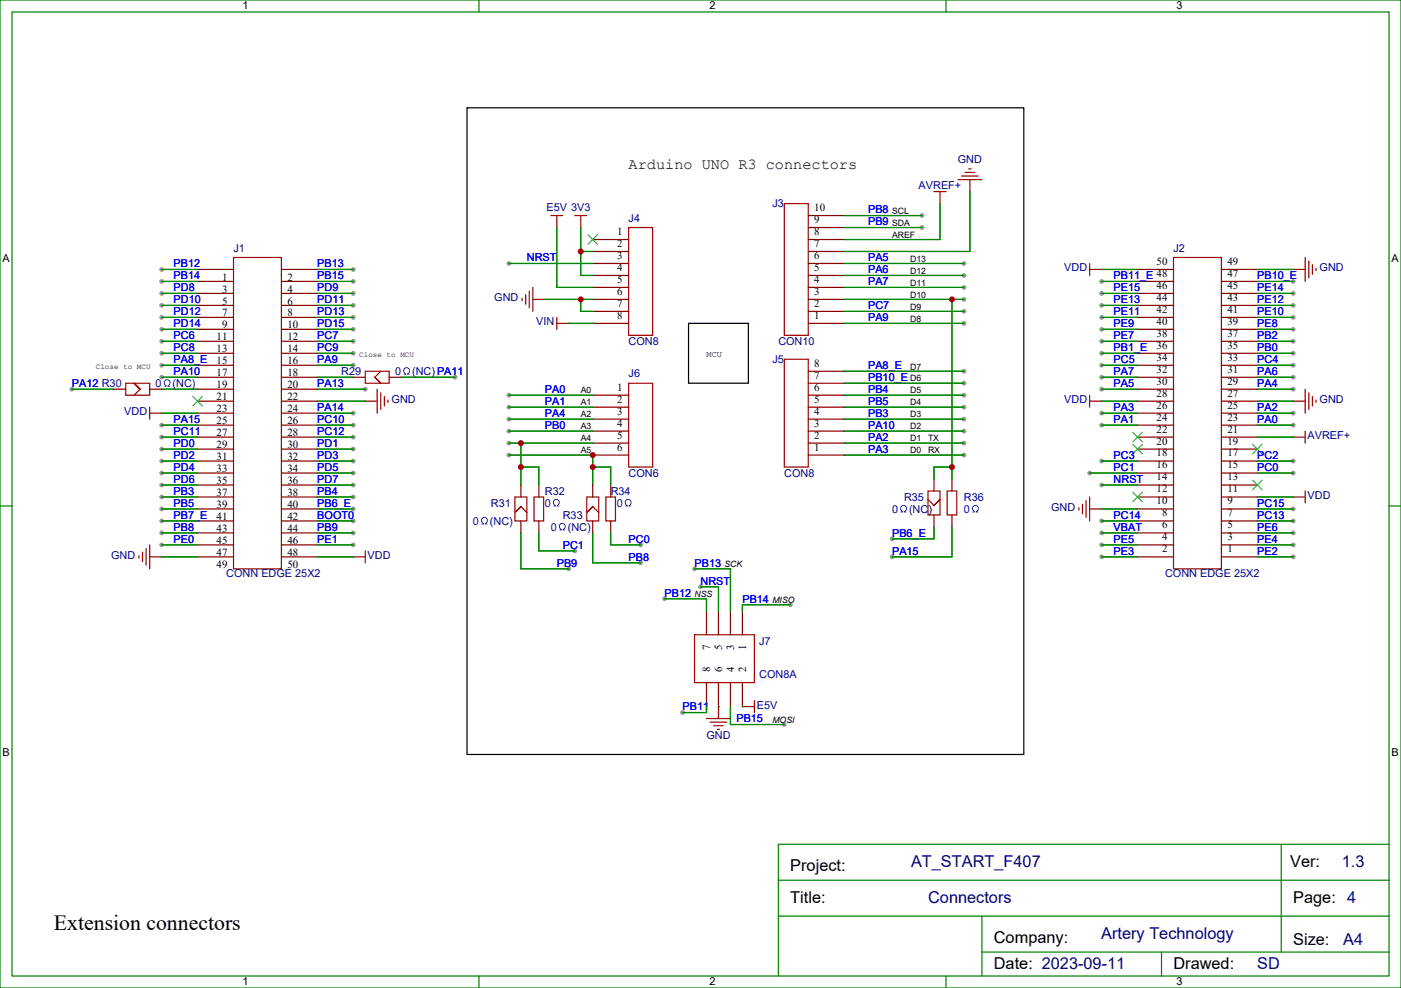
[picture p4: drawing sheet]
<svg xmlns="http://www.w3.org/2000/svg" width="413mm" height="291mm" viewBox="0 0 413 291" stroke-linecap="round" stroke-linejoin="round" font-family="sans-serif">
<g fill="#999">
<circle cx="104.1" cy="157" r=".71"/>
<circle cx="104.1" cy="153.5" r=".71"/>
<circle cx="104.1" cy="149.9" r=".71"/>
<circle cx="104.1" cy="146.4" r=".71"/>
<circle cx="104.1" cy="142.9" r=".71"/>
<circle cx="104.1" cy="86.4" r=".71"/>
<circle cx="104.1" cy="82.9" r=".71"/>
<circle cx="104.1" cy="79.4" r=".71"/>
<circle cx="104.1" cy="93.5" r=".71"/>
<circle cx="104.1" cy="90" r=".71"/>
<circle cx="104.1" cy="107.6" r=".71"/>
<circle cx="104.1" cy="104.1" r=".71"/>
<circle cx="104.1" cy="97" r=".71"/>
<circle cx="107.6" cy="114.7" r=".71"/>
<circle cx="104.1" cy="128.8" r=".71"/>
<circle cx="104.1" cy="125.2" r=".71"/>
<circle cx="104.1" cy="121.7" r=".71"/>
<circle cx="104.1" cy="139.3" r=".71"/>
<circle cx="104.1" cy="132.3" r=".71"/>
<circle cx="381" cy="164" r=".71"/>
<circle cx="381" cy="157" r=".71"/>
<circle cx="381" cy="93.5" r=".71"/>
<circle cx="381" cy="121.7" r=".71"/>
<circle cx="381" cy="153.5" r=".71"/>
<circle cx="381" cy="104.1" r=".71"/>
<circle cx="381" cy="149.9" r=".71"/>
<circle cx="381" cy="100.5" r=".71"/>
<circle cx="381" cy="114.7" r=".71"/>
<circle cx="381" cy="82.9" r=".71"/>
<circle cx="381" cy="160.5" r=".71"/>
<circle cx="381" cy="97" r=".71"/>
<circle cx="381" cy="139.3" r=".71"/>
<circle cx="381" cy="86.4" r=".71"/>
<circle cx="381" cy="135.8" r=".71"/>
<circle cx="381" cy="90" r=".71"/>
<circle cx="206.4" cy="172.9" r=".71"/>
<circle cx="195.8" cy="176.4" r=".71"/>
<circle cx="201.1" cy="209.9" r=".71"/>
<circle cx="381" cy="125.2" r=".71"/>
<circle cx="381" cy="111.1" r=".71"/>
<circle cx="381" cy="107.6" r=".71"/>
<circle cx="104.1" cy="100.5" r=".71"/>
<circle cx="104.1" cy="135.8" r=".71"/>
<circle cx="104.1" cy="160.5" r=".71"/>
<circle cx="149.9" cy="116.4" r=".71"/>
<circle cx="149.9" cy="119.9" r=".71"/>
<circle cx="149.9" cy="123.5" r=".71"/>
<circle cx="149.9" cy="127" r=".71"/>
<circle cx="47.6" cy="100.5" r=".71"/>
<circle cx="324.6" cy="111.1" r=".71"/>
<circle cx="324.6" cy="114.7" r=".71"/>
<circle cx="324.6" cy="125.2" r=".71"/>
<circle cx="232.8" cy="178.2" r=".71"/>
<circle cx="231.1" cy="213.4" r=".71"/>
<circle cx="149.9" cy="130.5" r=".71"/>
<circle cx="188.7" cy="160.5" r=".71"/>
<circle cx="149.9" cy="77.6" r=".71"/>
<circle cx="324.6" cy="82.9" r=".71"/>
<circle cx="324.6" cy="93.5" r=".71"/>
<circle cx="324.6" cy="157" r=".71"/>
<circle cx="324.6" cy="121.7" r=".71"/>
<circle cx="324.6" cy="160.5" r=".71"/>
<circle cx="324.6" cy="153.5" r=".71"/>
<circle cx="321" cy="139.3" r=".71"/>
<circle cx="324.6" cy="142.9" r=".71"/>
<circle cx="324.6" cy="97" r=".71"/>
<circle cx="324.6" cy="104.1" r=".71"/>
<circle cx="324.6" cy="164" r=".71"/>
<circle cx="324.6" cy="107.6" r=".71"/>
<circle cx="324.6" cy="135.8" r=".71"/>
<circle cx="324.6" cy="100.5" r=".71"/>
<circle cx="324.6" cy="90" r=".71"/>
<circle cx="324.6" cy="86.4" r=".71"/>
<circle cx="47.6" cy="139.3" r=".71"/>
<circle cx="47.6" cy="135.8" r=".71"/>
<circle cx="47.6" cy="97" r=".71"/>
<circle cx="47.6" cy="125.2" r=".71"/>
<circle cx="47.6" cy="128.8" r=".71"/>
<circle cx="47.6" cy="132.3" r=".71"/>
<circle cx="47.6" cy="104.1" r=".71"/>
<circle cx="47.6" cy="107.6" r=".71"/>
<circle cx="47.6" cy="111.1" r=".71"/>
<circle cx="47.6" cy="90" r=".71"/>
<circle cx="47.6" cy="93.5" r=".71"/>
<circle cx="47.6" cy="86.4" r=".71"/>
<circle cx="47.6" cy="82.9" r=".71"/>
<circle cx="47.6" cy="79.4" r=".71"/>
<circle cx="47.6" cy="146.4" r=".71"/>
<circle cx="47.6" cy="157" r=".71"/>
<circle cx="47.6" cy="160.5" r=".71"/>
<circle cx="47.6" cy="142.9" r=".71"/>
<circle cx="47.6" cy="153.5" r=".71"/>
<circle cx="47.6" cy="149.9" r=".71"/>
<circle cx="271.6" cy="67" r=".71"/>
<circle cx="271.6" cy="63.5" r=".71"/>
<circle cx="284" cy="77.6" r=".71"/>
<circle cx="284" cy="81.1" r=".71"/>
<circle cx="284" cy="84.7" r=".71"/>
<circle cx="284" cy="91.7" r=".71"/>
<circle cx="284" cy="95.2" r=".71"/>
<circle cx="204.6" cy="167.6" r=".71"/>
<circle cx="284" cy="134.1" r=".71"/>
<circle cx="284" cy="130.5" r=".71"/>
<circle cx="284" cy="127" r=".71"/>
<circle cx="284" cy="123.5" r=".71"/>
<circle cx="284" cy="119.9" r=".71"/>
<circle cx="284" cy="116.4" r=".71"/>
<circle cx="284" cy="112.9" r=".71"/>
<circle cx="284" cy="109.4" r=".71"/>
<circle cx="188.7" cy="165.8" r=".71"/>
<circle cx="149.9" cy="134.1" r=".71"/>
<circle cx="167.6" cy="167.6" r=".71"/>
<circle cx="169.3" cy="162.3" r=".71"/>
<circle cx="21.2" cy="114.7" r=".71"/>
<circle cx="134.1" cy="111.1" r=".71"/>
<circle cx="284" cy="88.2" r=".71"/>
<circle cx="262.8" cy="158.7" r=".71"/>
<circle cx="262.8" cy="164" r=".71"/>
</g>
<path d="M178.5 146.4h2.8v7.1h-2.8z" fill="none" stroke="#a10000" stroke-width=".35"/>
<path d="M179.9 142.9v3.5M179.9 153.5v3.5" fill="none" stroke="#870000" stroke-width=".35"/>
<path d="M184.4 147.3a1.04 1.04 0 0 1 1.5 .2 1.04 1.04 0 0 1-.4 1.5h.4v.2h-.7v-.3a.81 .81 0 0 0 .5-1.3 .81 .81 0 0 0-1.3 0 .81 .81 0 0 0 .5 1.3v.3h-.7v-.2h.5a1.1 1.1 0 0 1-.3-1.7z" fill="#000080"/>
<path d="M231.1 60h7v38.8h-7zM185.2 67h7.1v31.8h-7.1zM185.2 112.9h7.1v24.7h-7.1zM157.3 146.4h2.9v7.1h-2.9z" fill="none" stroke="#a10000" stroke-width=".35"/>
<g fill="none" stroke="#870000" stroke-width=".35">
<path d="M174.6 77.6h10.6M174.6 74.1h10.6M174.6 70.6h10.6M238.1 77.6h10.6M238.1 74.1h10.6M238.1 70.6h10.6M238.1 67h10.6M238.1 63.5h10.6M174.6 95.2h10.6M174.6 91.7h10.6M174.6 88.2h10.6M174.6 84.7h10.6"/>
<path d="M174.6 81.1h10.6M238.1 95.2h10.6M238.1 91.7h10.6M238.1 88.2h10.6M238.1 84.7h10.6M238.1 81.1h10.6M174.6 116.4h10.6M174.6 119.9h10.6M174.6 123.5h10.6M174.6 127h10.6M174.6 130.5h10.6M174.6 134.1h10.6"/>
<path d="M158.7 142.9v3.5M158.7 153.5v3.5"/>
</g>
<path d="M173.2 69.1l2.8 2.9M176 69.1l-2.8 2.9" fill="none" stroke="#3c3" stroke-width=".35"/>
<path d="M163.2 147.3a1.04 1.04 0 0 1 1.6 .2 1.04 1.04 0 0 1-.5 1.5h.5v.2h-.8v-.3a.81 .81 0 0 0 .6-1.3 .81 .81 0 0 0-1.4 0 .81 .81 0 0 0 .6 1.3v.3h-.8v-.2h.5a1.1 1.1 0 0 1-.3-1.7z" fill="#000080"/>
<path d="M137.6 31.8h164v190.4h-164zM202.8 95.2h17.7v17.7h-17.7z" fill="none" stroke="#000" stroke-width=".35"/>
<g fill="none" stroke="#a10000" stroke-width=".35">
<path d="M275.2 56.4h3.5M276.9 56.4v3.6M282.2 52.9h7.1M283.3 51.9h4.9M284.3 50.8h2.9M285.4 49.7h.7M285.8 52.9v3.5M162.3 63.5h3.5M164 63.5v3.5M169.3 63.5h3.6M171.1 63.5v3.5M321 79.4h3.6"/>
<path d="M321 77.6v3.5M381 79.4h3.5M384.5 75.8v7.1M385.6 76.9v4.9M386.6 78v2.8M387.7 79v.7M153.8 87.8v.7M154.9 86.8v2.8M155.9 85.7v5M157 84.7v7M157 88.2h3.5M164 93.5v3.5"/>
<path d="M164 95.2h3.6M44.1 119.9v3.6M107.6 118.2h3.5M111.1 114.7v7M112.2 115.7v4.9M113.2 116.8v2.8M114.3 117.8v.7M381 118.2h3.5M384.5 114.7v7M385.6 115.7v4.9M386.6 116.8v2.8M387.7 117.8v.7"/>
<path d="M44.1 121.7h3.5M381 128.8h3.5M384.5 127v3.5M279 144.6h2.9v7.1h-2.9zM317.9 149.6v.7M318.9 148.5v2.8M320 147.5v4.9M321 149.9h3.6M321 146.4v7.1M381 146.4h3.5M384.5 144.6v3.6M40.9 163.7v.7"/>
<path d="M42 162.6v2.9M43 161.6v4.9M44.1 164h3.5M44.1 160.5v7.1M104.1 164h3.5M107.6 162.3v3.5M208.1 211.7h7.1M209.2 212.7h4.9M210.3 213.8h2.8M211.3 214.8h.7M211.7 208.1v3.6M218.7 208.1h3.5"/>
<path d="M222.2 206.4v3.5"/>
</g>
<g fill="none" stroke="#870000" stroke-width=".35">
<path d="M276.9 60h.1M285.8 56.4h.1M164 67h.1M171.1 67h.1M324.6 79.4h.1M381 79.4h.1M160.5 88.2h.1M167.6 95.2h.1M107.6 118.2h.1M381 118.2h.1M47.6 121.7h.1M381 128.8h.1"/>
<path d="M280.5 141.1v3.5M280.5 151.7v3.5M324.6 149.9h.1M381 146.4h.1M47.6 164h.1M104.1 164h.1M211.7 208.1h.1M218.7 208.1h.1"/>
</g>
<path d="M286.7 149a1.04 1.04 0 0 1 1.5 .2 1.04 1.04 0 0 1-.4 1.6h.4v.1h-.7v-.3a.81 .81 0 0 0 .5-1.2 .81 .81 0 0 0-1.3 0 .81 .81 0 0 0 .5 1.2v.3h-.7v-.1h.5a1.1 1.1 0 0 1-.3-1.8z" fill="#000080"/>
<path d="M68.8 75.8h14.1v91.8h-14.1zM345.7 75.8h14.1v91.8h-14.1zM321 118.2h3.6M321 116.4v3.5M204.6 187h17.6v14.1h-17.6z" fill="none" stroke="#a10000" stroke-width=".35"/>
<g fill="none" stroke="#870000" stroke-width=".35">
<path d="M58.2 79.4h10.6M82.9 79.4h10.6M335.1 79.4h10.6M359.8 79.4h10.6M58.2 97h10.6M58.2 93.5h10.6M58.2 90h10.6M58.2 86.4h10.6M58.2 82.9h10.6M82.9 97h10.6M82.9 93.5h10.6M82.9 90h10.6"/>
<path d="M82.9 86.4h10.6M82.9 82.9h10.6M335.1 97h10.6M335.1 93.5h10.6M335.1 90h10.6M335.1 86.4h10.6M335.1 82.9h10.6M359.8 97h10.6M359.8 93.5h10.6M359.8 90h10.6M359.8 86.4h10.6M359.8 82.9h10.6"/>
<path d="M58.2 118.2h10.6M58.2 114.7h10.6M58.2 111.1h10.6M58.2 107.6h10.6M58.2 104.1h10.6M58.2 100.5h10.6M82.9 118.2h10.6M82.9 114.7h10.6M82.9 111.1h10.6M82.9 107.6h10.6M82.9 104.1h10.6M82.9 100.5h10.6"/>
<path d="M324.6 118.2h.1M335.1 118.2h10.6M335.1 114.7h10.6M335.1 111.1h10.6M335.1 107.6h10.6M335.1 104.1h10.6M335.1 100.5h10.6M359.8 118.2h10.6M359.8 114.7h10.6M359.8 111.1h10.6M359.8 107.6h10.6M359.8 104.1h10.6"/>
<path d="M359.8 100.5h10.6M58.2 139.3h10.6M58.2 135.8h10.6M58.2 132.3h10.6M58.2 128.8h10.6M58.2 125.2h10.6M58.2 121.7h10.6M82.9 139.3h10.6M82.9 135.8h10.6M82.9 132.3h10.6M82.9 128.8h10.6M82.9 125.2h10.6"/>
<path d="M82.9 121.7h10.6M335.1 139.3h10.6M335.1 135.8h10.6M335.1 132.3h10.6M335.1 128.8h10.6M335.1 125.2h10.6M335.1 121.7h10.6M359.8 139.3h10.6M359.8 135.8h10.6M359.8 132.3h10.6M359.8 128.8h10.6M359.8 125.2h10.6"/>
<path d="M359.8 121.7h10.6M58.2 157h10.6M58.2 153.5h10.6M58.2 149.9h10.6M58.2 146.4h10.6M58.2 142.9h10.6M82.9 157h10.6M82.9 153.5h10.6M82.9 149.9h10.6M82.9 146.4h10.6M82.9 142.9h10.6M335.1 157h10.6"/>
<path d="M335.1 153.5h10.6M335.1 149.9h10.6M335.1 146.4h10.6M335.1 142.9h10.6M359.8 157h10.6M359.8 153.5h10.6M359.8 149.9h10.6M359.8 146.4h10.6M359.8 142.9h10.6M58.2 164h10.6M58.2 160.5h10.6M82.9 164h10.6"/>
<path d="M82.9 160.5h10.6M208.1 179.9v7.1M211.7 179.9v7.1M215.2 179.9v7.1M218.7 179.9v7.1M335.1 164h10.6M335.1 160.5h10.6M359.8 164h10.6M359.8 160.5h10.6M208.1 201.1v7M211.7 201.1v7M215.2 201.1v7"/>
<path d="M218.7 201.1v7"/>
</g>
<path d="M56.8 116.8l2.8 2.8M59.6 116.8l-2.8 2.8M333.7 130.9l2.8 2.8M333.7 127.4l2.8 2.8M336.5 130.9l-2.8 2.8M336.5 127.4l-2.8 2.8M369 130.9l2.8 2.8M371.8 130.9l-2.8 2.8M333.7 145l2.8 2.8M336.5 145l-2.8 2.8M369 141.5l2.8 2.8M371.8 141.5l-2.8 2.8" fill="none" stroke="#3c3" stroke-width=".35"/>
<g fill="none" stroke="#008700" stroke-width=".35">
<path d="M93.5 79.4h10.6M164 67v17.7h10.6M171.1 67v14.1h3.5M171.1 74.1h3.5M324.6 79.4h10.5M370.4 79.4h10.6M93.5 86.4h10.6M93.5 82.9h10.6M93.5 93.5h10.6M93.5 90h10.6M93.5 97h10.6M160.5 88.2h14.1"/>
<path d="M167.6 95.2h7M171.1 88.2v3.5h3.5M370.4 86.4h10.6M370.4 82.9h10.6M370.4 93.5h10.6M370.4 90h10.6M370.4 97h10.6M47.6 114.7h10.6M93.5 114.7h14.1M93.5 107.6h10.6M93.5 104.1h10.6M93.5 118.2h14.1"/>
<path d="M93.5 111.1h10.6M370.4 114.7h10.6M370.4 104.1h10.6M370.4 118.2h10.6M370.4 100.5h10.6M47.6 121.7h10.6M93.5 121.7h10.6M93.5 128.8h10.6M93.5 125.2h10.6M93.5 139.3h10.6M93.5 132.3h10.6M370.4 121.7h10.6"/>
<path d="M370.4 128.8h10.6M370.4 139.3h10.6M370.4 135.8h10.6M93.5 157h10.6M93.5 153.5h10.6M93.5 149.9h10.6M93.5 146.4h10.6M93.5 142.9h10.6M324.6 149.9h10.5M370.4 157h10.6M370.4 153.5h10.6M370.4 149.9h10.6"/>
<path d="M370.4 146.4h10.6M47.6 164h10.6M93.5 164h10.6M370.4 164h10.6M370.4 160.5h10.6"/>
</g>
<g fill="#008700">
<circle cx="211.7" cy="208.1" r=".18"/>
<circle cx="218.7" cy="208.1" r=".18"/>
</g>
<g fill="none" stroke="#008700" stroke-width=".35">
<path d="M47.6 79.4h10.6M149.9 77.6h24.7M248.7 77.6h35.3M248.7 67h22.9M248.7 63.5h22.9M47.6 82.9h10.6M47.6 93.5h10.6M47.6 97h10.6M47.6 90h10.6M47.6 86.4h10.6M248.7 81.1h35.3M248.7 84.7h35.3"/>
<path d="M248.7 91.7h35.3M248.7 95.2h35.3M324.6 82.9h10.5M324.6 93.5h10.5M324.6 97h10.5M324.6 90h10.5M324.6 86.4h10.5M47.6 111.1h10.6M47.6 107.6h10.6M47.6 100.5h10.6M47.6 104.1h10.6M93.5 100.5h10.6"/>
<path d="M149.9 116.4h24.7M149.9 119.9h24.7M248.7 116.4h35.3M248.7 119.9h35.3M248.7 112.9h35.3M248.7 109.4h35.3M324.6 118.2h10.5M324.6 111.1h10.5M324.6 107.6h10.5M324.6 100.5h10.5M324.6 114.7h10.5M324.6 104.1h10.5"/>
<path d="M370.4 111.1h10.6M370.4 107.6h10.6M47.6 125.2h10.6M47.6 135.8h10.6M47.6 139.3h10.6M47.6 128.8h10.6M47.6 132.3h10.6M93.5 135.8h10.6M149.9 123.5h24.7M149.9 127h24.7M149.9 130.5h24.7M153.5 130.5v12.4"/>
<path d="M153.5 137.6h5.2v5.3M248.7 123.5h35.3M248.7 127h35.3M248.7 130.5h35.3M248.7 134.1h35.3M321 139.3h14.1M324.6 125.2h10.5M324.6 135.8h10.5M324.6 121.7h10.5M370.4 125.2h10.6M47.6 157h10.6M47.6 153.5h10.6"/>
<path d="M47.6 142.9h10.6M47.6 146.4h10.6M47.6 149.9h10.6M179.9 157v3.5h8.8M324.6 157h10.5M324.6 153.5h10.5M324.6 142.9h10.5M47.6 160.5h10.6M93.5 160.5h10.6M195.8 176.4h12.3v3.5M204.6 167.6h10.6v12.3M206.4 172.9h5.3v7"/>
<path d="M232.8 178.2h-14.1v1.7M324.6 160.5h10.5M324.6 164h10.5M208.1 208.1v1.8h-7M215.2 208.1v5.3h15.9"/>
</g>
<path d="M231.1 105.8h7v31.8h-7zM273.4 147.1l1.8 1.8M273.4 144.6h3.5v7.1h-3.5zM275.2 148.9l1.7-1.8-1.7 1.8" fill="none" stroke="#a10000" stroke-width=".35"/>
<path d="M238.1 119.9h10.6M238.1 116.4h10.6M238.1 112.9h10.6M238.1 109.4h10.6M238.1 134.1h10.6M238.1 130.5h10.6M238.1 127h10.6M238.1 123.5h10.6M275.2 141.1v3.5M275.2 151.7v3.5" fill="none" stroke="#870000" stroke-width=".35"/>
<path d="M265.5 149a1.04 1.04 0 0 1 1.6 .2 1.04 1.04 0 0 1-.5 1.6h.5v.1h-.8v-.3a.81 .81 0 0 0 .6-1.2 .81 .81 0 0 0-1.4 0 .81 .81 0 0 0 .6 1.2v.3h-.8v-.1h.5a1.1 1.1 0 0 1-.3-1.8z" fill="#000080"/>
<g fill="none" stroke="#008700" stroke-width=".35">
<path d="M276.9 60v10.6h-28.2M285.8 56.4v17.7h-37.1M248.7 88.2h35.3M280.5 88.2v52.9M21.2 114.7h12.3M118.2 111.1h15.9M149.9 134.1h24.7v8.8M174.6 137.6h5.3v5.3M280.5 137.6h-5.3v3.5M153.5 157v10.6h14.1M158.7 157v5.3h10.6M174.6 157v8.8h14.1"/>
<path d="M275.2 155.2v3.5h-12.4M280.5 155.2v8.8h-17.7"/>
</g>
<g fill="none" stroke="#008000" stroke-width=".35">
<path d="M0 0h412.7v291h-412.7zM3.5 3.5h405.7v284h-405.7zM141.1 0v3.5M278.7 0v3.5M0 149h3.5M409.2 149h3.5M377.5 248.7v31.8M409.2 259.3h-179.9v10.6M409.2 248.7h-179.9v10.6M289.3 269.9v17.6M409.2 269.9h-179.9v17.6M141.1 287.5v3.5"/>
<path d="M278.7 287.5v3.5M289.3 280.5h119.9M342.2 280.5v7"/>
</g>
<path d="M151.7 146.4h3.5v7.1h-3.5zM153.5 149.2l-1.8 1.8 1.8-1.8M153.5 149.2l1.7 1.8" fill="none" stroke="#a10000" stroke-width=".35"/>
<path d="M153.5 142.9v3.5M153.5 153.5v3.5" fill="none" stroke="#870000" stroke-width=".35"/>
<path d="M142 152.5a1.04 1.04 0 0 1 1.6 .3 1.04 1.04 0 0 1-.5 1.5h.5v.2h-.8l.1-.4a.81 .81 0 0 0 .5-1.2 .81 .81 0 0 0-1.3 0 .81 .81 0 0 0 .5 1.2v.4h-.7v-.2h.4a1.1 1.1 0 0 1-.3-1.8z" fill="#000080"/>
<path d="M172.9 146.4h3.5v7.1h-3.5zM174.6 149.2l-1.7 1.8 1.7-1.8M174.6 149.2l1.8 1.8" fill="none" stroke="#a10000" stroke-width=".35"/>
<path d="M174.6 142.9v3.5M174.6 153.5v3.5" fill="none" stroke="#870000" stroke-width=".35"/>
<path d="M165 154.3a1.04 1.04 0 0 1 1.5 .2 1.04 1.04 0 0 1-.4 1.5h.4v.2h-.7v-.3a.81 .81 0 0 0 .5-1.2 .81 .81 0 0 0-1.3 0 .81 .81 0 0 0 .5 1.2v.3h-.7v-.2h.5a1.1 1.1 0 0 1-.3-1.7z" fill="#000080"/>
<path d="M107.6 109.4h7.1v3.5h-7.1zM110.4 111.1l1.8 1.8-1.8-1.8M112.2 109.4l-1.8 1.7" fill="none" stroke="#a10000" stroke-width=".35"/>
<path d="M104.1 111.1h3.5M114.7 111.1h3.5" fill="none" stroke="#870000" stroke-width=".35"/>
<path d="M119.1 108.4a1.04 1.04 0 0 1 1.6 .3 1.04 1.04 0 0 1-.5 1.5h.5v.2h-.8v-.4a.81 .81 0 0 0 .6-1.2 .81 .81 0 0 0-1.4 0 .81 .81 0 0 0 .6 1.2v.4h-.8v-.2h.5a1.1 1.1 0 0 1-.3-1.8z" fill="#000080"/>
<path d="M37 112.9h7.1v3.5h-7.1zM41.3 114.7l-1.8-1.8 1.8 1.8M41.3 114.7l-1.8 1.7" fill="none" stroke="#a10000" stroke-width=".35"/>
<path d="M33.5 114.7h3.5M44.1 114.7h3.5" fill="none" stroke="#870000" stroke-width=".35"/>
<path d="M48.5 112a1.04 1.04 0 0 1 1.6 .2 1.04 1.04 0 0 1-.5 1.5h.5v.2h-.7v-.3a.81 .81 0 0 0 .5-1.3 .81 .81 0 0 0-1.3 0 .81 .81 0 0 0 .5 1.3v.3h-.7v-.2h.4a1.1 1.1 0 0 1-.3-1.7z" fill="#000080"/>
<g fill="#c00">
<circle cx="171.1" cy="74.1" r=".88"/>
<circle cx="171.1" cy="88.2" r=".88"/>
<circle cx="153.5" cy="130.5" r=".88"/>
<circle cx="153.5" cy="137.6" r=".88"/>
<circle cx="174.6" cy="137.6" r=".88"/>
<circle cx="174.6" cy="134.1" r=".88"/>
<circle cx="280.5" cy="137.6" r=".88"/>
<circle cx="280.5" cy="88.2" r=".88"/>
</g>
<text font-size="6.4" x="15.9" y="273.9">Extension connectors</text>
<g font-size="4.8">
<text x="232.8" y="256.6">Project:</text>
<text x="380.1" y="255.4">Ver:</text>
<text x="232.8" y="266">Title:</text>
<text x="381" y="266">Page: 4</text>
<text x="292.8" y="277.7">Company:</text>
<text x="381" y="278.4">Size:</text>
<text x="292.8" y="285.4">Date: 2023-09-11</text>
<text x="345.7" y="285.4">Drawed:</text>
</g>
<g font-size="4.8" fill="#000080">
<text x="268.4" y="255.4">AT_START_F407</text>
<text x="395.3" y="255.4">1.3</text>
<text x="273.5" y="266">Connectors</text>
<text x="324.4" y="276.6">Artery Technology</text>
<text x="395.7" y="278.4">A4</text>
<text x="370.4" y="285.4">SD</text>
</g>
<text font-size="4.5" x="185.2" y="49.8">Arduino UNO R3 connectors</text>
<g font-size="3.2">
<text x="71.4" y="2.7">1</text>
<text x="209" y="2.7">2</text>
<text x="346.6" y="2.7">3</text>
<text x="239.9" y="65.7">9</text>
<text x="239.9" y="62.2">10</text>
<text x="181.8" y="69.2">1</text>
<text x="239.9" y="69.2">8</text>
<text x=".7" y="77.3">A</text>
<text x="181.8" y="72.7">2</text>
<text x="181.8" y="76.3">3</text>
<text x="239.9" y="76.3">6</text>
<text x="239.9" y="72.7">7</text>
<text x="409.9" y="77.3">A</text>
<text x="65.4" y="82.6">1</text>
<text x="84.7" y="82.6">2</text>
<text x="181.8" y="79.8">4</text>
<text x="181.8" y="83.3">5</text>
<text x="239.9" y="83.3">4</text>
<text x="239.9" y="79.8">5</text>
<text x="340.8" y="78">50</text>
<text x="361.6" y="81.6">47</text>
<text x="361.6" y="78">49</text>
<text x="65.4" y="86.2">3</text>
<text x="65.4" y="89.7">5</text>
<text x="84.7" y="86.2">4</text>
<text x="84.7" y="89.7">6</text>
<text x="181.8" y="86.8">6</text>
<text x="239.9" y="86.8">3</text>
<text x="340.8" y="88.6">44</text>
<text x="340.8" y="85.1">46</text>
<text x="361.6" y="88.6">43</text>
<text x="361.6" y="85.1">45</text>
<text x="65.4" y="93.2">7</text>
<text x="84.7" y="93.2">8</text>
<text x="181.8" y="90.4">7</text>
<text x="181.8" y="93.9">8</text>
<text x="239.9" y="93.9">1</text>
<text x="239.9" y="90.4">2</text>
<text x="340.8" y="95.7">40</text>
<text x="340.8" y="92.1">42</text>
<text x="361.6" y="95.7">39</text>
<text x="361.6" y="92.1">41</text>
<text x="63.8" y="100.3">11</text>
<text x="65.4" y="96.8">9</text>
<text x="84.7" y="96.8">10</text>
<text x="84.7" y="100.3">12</text>
<text x="340.8" y="99.2">38</text>
<text x="361.6" y="99.2">37</text>
<text x="63.8" y="103.8">13</text>
<text x="63.8" y="107.3">15</text>
<text x="84.7" y="103.8">14</text>
<text x="84.7" y="107.3">16</text>
<text x="340.8" y="106.2">34</text>
<text x="340.8" y="102.7">36</text>
<text x="361.6" y="106.2">33</text>
<text x="361.6" y="102.7">35</text>
<text x="63.8" y="110.9">17</text>
<text x="84.7" y="110.9">18</text>
<text x="239.9" y="111.5">7</text>
<text x="239.9" y="108">8</text>
<text x="340.8" y="113.3">30</text>
<text x="340.8" y="109.8">32</text>
<text x="361.6" y="113.3">29</text>
<text x="361.6" y="109.8">31</text>
<text x="63.8" y="114.4">19</text>
<text x="63.8" y="117.9">21</text>
<text x="84.7" y="114.4">20</text>
<text x="84.7" y="117.9">22</text>
<text x="181.8" y="115.1">1</text>
<text x="181.8" y="118.6">2</text>
<text x="239.9" y="118.6">5</text>
<text x="239.9" y="115.1">6</text>
<text x="340.8" y="116.8">28</text>
<text x="361.6" y="116.8">27</text>
<text x="63.8" y="121.5">23</text>
<text x="63.8" y="125">25</text>
<text x="84.7" y="121.5">24</text>
<text x="84.7" y="125">26</text>
<text x="181.8" y="122.1">3</text>
<text x="181.8" y="125.7">4</text>
<text x="239.9" y="125.7">3</text>
<text x="239.9" y="122.1">4</text>
<text x="340.8" y="123.9">24</text>
<text x="340.8" y="120.4">26</text>
<text x="361.6" y="123.9">23</text>
<text x="361.6" y="120.4">25</text>
<text x="63.8" y="128.5">27</text>
<text x="84.7" y="128.5">28</text>
<text x="181.8" y="129.2">5</text>
<text x="239.9" y="129.2">2</text>
<text x="340.8" y="130.9">20</text>
<text x="340.8" y="127.4">22</text>
<text x="361.6" y="130.9">19</text>
<text x="361.6" y="127.4">21</text>
<text x="63.8" y="132">29</text>
<text x="63.8" y="135.6">31</text>
<text x="84.7" y="132">30</text>
<text x="84.7" y="135.6">32</text>
<text x="181.8" y="132.7">6</text>
<text x="239.9" y="132.7">1</text>
<text x="340.8" y="138">16</text>
<text x="340.8" y="134.5">18</text>
<text x="361.6" y="138">15</text>
<text x="361.6" y="134.5">17</text>
<text x="63.8" y="139.1">33</text>
<text x="63.8" y="142.6">35</text>
<text x="84.7" y="139.1">34</text>
<text x="84.7" y="142.6">36</text>
<text x="340.8" y="141.5">14</text>
<text x="361.6" y="141.5">13</text>
<text x="63.8" y="146.1">37</text>
<text x="63.8" y="149.7">39</text>
<text x="84.7" y="146.1">38</text>
<text x="84.7" y="149.7">40</text>
<text x="340.8" y="148.6">10</text>
<text x="340.8" y="145.1">12</text>
<text x="361.6" y="148.6">9</text>
<text x="361.6" y="145.1">11</text>
<text x="63.8" y="153.2">41</text>
<text x="84.7" y="153.2">42</text>
<text x="342.4" y="155.6">6</text>
<text x="342.4" y="152.1">8</text>
<text x="361.6" y="155.6">5</text>
<text x="361.6" y="152.1">7</text>
<text x="63.8" y="156.7">43</text>
<text x="63.8" y="160.3">45</text>
<text x="84.7" y="156.7">44</text>
<text x="84.7" y="160.3">46</text>
<text x="342.4" y="159.2">4</text>
<text x="361.6" y="159.2">3</text>
<text x="63.8" y="163.8">47</text>
<text x="63.8" y="167.3">49</text>
<text x="84.7" y="163.8">48</text>
<text x="84.7" y="167.3">50</text>
<text x="342.4" y="162.7">2</text>
<text x="361.6" y="162.7">1</text>
<text x="209.3" y="191.4" transform="rotate(-90 209.3 191.4)">7</text>
<text x="212.8" y="191.4" transform="rotate(-90 212.8 191.4)">5</text>
<text x="216.3" y="191.4" transform="rotate(-90 216.3 191.4)">3</text>
<text x="219.8" y="191.4" transform="rotate(-90 219.8 191.4)">1</text>
<text x="209.3" y="198.1" transform="rotate(-90 209.3 198.1)">8</text>
<text x="212.8" y="198.1" transform="rotate(-90 212.8 198.1)">6</text>
<text x="216.3" y="198.1" transform="rotate(-90 216.3 198.1)">4</text>
<text x="219.8" y="198.1" transform="rotate(-90 219.8 198.1)">2</text>
<text x=".7" y="222.8">B</text>
<text x="409.9" y="222.8">B</text>
<text x="71.4" y="290.2">1</text>
<text x="209" y="290.2">2</text>
<text x="346.6" y="290.2">3</text>
</g>
<g font-size="3.2" fill="#000080">
<text x="282.2" y="48">GND</text>
<text x="270.6" y="55.8">AVREF+</text>
<text x="161" y="62.2">E5V 3V3</text>
<text x="185.2" y="65.3">J4</text>
<text x="227.5" y="61.1">J3</text>
<text x="68.8" y="74.1">J1</text>
<text x="345.7" y="74.1">J2</text>
<text x="313.6" y="80">VDD</text>
<text x="388.8" y="80">GND</text>
<text x="145.6" y="88.8">GND</text>
<text x="158" y="95.8">VIN</text>
<text x="185.2" y="101.7">CON8</text>
<text x="229.3" y="101.7">CON10</text>
<text x="227.5" y="107">J5</text>
<text x="100.5" y="110.5">R29</text>
<text x="116.4" y="110.5">0</text>
<text x="121.4" y="110.5">(NC) PA11</text>
<text x="185.2" y="111.2">J6</text>
<text x="45.9" y="114">0</text>
<text x="50.9" y="114">(NC)</text>
<text x="115.4" y="118.8">GND</text>
<text x="313.6" y="118.8">VDD</text>
<text x="388.8" y="118.8">GND</text>
<text x="36.6" y="122.3">VDD</text>
<text x="385.2" y="129.4">AVREF+</text>
<text x="185.2" y="140.5">CON6</text>
<text x="231.1" y="140.5">CON8</text>
<text x="144.6" y="149.3">R31</text>
<text x="160.5" y="149.3">0</text>
<text x="160.5" y="145.8">R32</text>
<text x="179.9" y="145.8">R34</text>
<text x="181.7" y="149.3">0</text>
<text x="266.3" y="147.5">R35</text>
<text x="284" y="147.5">R36</text>
<text x="385.2" y="147">VDD</text>
<text x="139.3" y="154.6">0</text>
<text x="144.3" y="154.6">(NC)</text>
<text x="165.8" y="152.8">R33</text>
<text x="262.8" y="151.1">0</text>
<text x="267.8" y="151.1">(NC)</text>
<text x="284" y="151.1">0</text>
<text x="309.7" y="150.5">GND</text>
<text x="162.3" y="156.3">0</text>
<text x="167.3" y="156.3">(NC)</text>
<text x="32.7" y="164.6">GND</text>
<text x="108.3" y="164.6">VDD</text>
<text x="66.7" y="170.1">CONN EDGE 25X2</text>
<text x="343.3" y="170.1">CONN EDGE 25X2</text>
<text x="223.7" y="189.9">J7</text>
<text x="223.7" y="199.7">CON8A</text>
<text x="223" y="208.7">E5V</text>
<text x="208.1" y="217.7">GND</text>
</g>
<g font-size="3.2" fill="#00f">
<text x="255.8" y="62.9">PB8</text>
<text x="255.8" y="66.4">PB9</text>
<text x="155.2" y="77">NRST</text>
<text x="255.8" y="77">PA5</text>
<text x="51.2" y="82.3">PB14</text>
<text x="51.2" y="78.7">PB12</text>
<text x="93.5" y="82.3">PB15</text>
<text x="93.5" y="78.7">PB13</text>
<text x="255.8" y="80.5">PA6</text>
<text x="328.1" y="82.3">PB11_E 48</text>
<text x="370.4" y="82.3">PB10_E</text>
<text x="51.2" y="89.3">PD10</text>
<text x="51.2" y="85.8">PD8</text>
<text x="93.5" y="85.8">PD9</text>
<text x="93.5" y="89.3">PD11</text>
<text x="255.8" y="84">PA7</text>
<text x="328.1" y="89.3">PE13</text>
<text x="328.1" y="85.8">PE15</text>
<text x="370.4" y="85.8">PE14</text>
<text x="370.4" y="89.3">PE12</text>
<text x="51.2" y="92.8">PD12</text>
<text x="93.5" y="92.8">PD13</text>
<text x="255.8" y="91.1">PC7</text>
<text x="255.8" y="94.6">PA9</text>
<text x="328.1" y="92.8">PE11</text>
<text x="370.4" y="92.8">PE10</text>
<text x="51.2" y="99.9">PC6</text>
<text x="51.2" y="96.4">PD14</text>
<text x="93.5" y="96.4">PD15</text>
<text x="93.5" y="99.9">PC7</text>
<text x="328.1" y="96.4">PE9</text>
<text x="328.1" y="99.9">PE7</text>
<text x="370.4" y="99.9">PB2</text>
<text x="370.4" y="96.4">PE8</text>
<text x="51.2" y="103.4">PC8</text>
<text x="51.2" y="107">PA8_E</text>
<text x="93.5" y="107">PA9</text>
<text x="93.5" y="103.4">PC9</text>
<text x="328.1" y="103.4">PB1_E</text>
<text x="328.1" y="107">PC5</text>
<text x="370.4" y="103.4">PB0</text>
<text x="370.4" y="107">PC4</text>
<text x="51.2" y="110.5">PA10</text>
<text x="255.8" y="112.2">PB10_E</text>
<text x="255.8" y="108.7">PA8_E</text>
<text x="328.1" y="110.5">PA7</text>
<text x="370.4" y="110.5">PA6</text>
<text x="21.2" y="114">PA12 R30</text>
<text x="93.5" y="114">PA13</text>
<text x="160.5" y="115.8">PA0</text>
<text x="160.5" y="119.3">PA1</text>
<text x="255.8" y="119.3">PB5</text>
<text x="255.8" y="115.8">PB4</text>
<text x="328.1" y="114">PA5</text>
<text x="370.4" y="114">PA4</text>
<text x="51.2" y="124.6">PA15</text>
<text x="93.5" y="124.6">PC10</text>
<text x="93.5" y="121.1">PA14</text>
<text x="160.5" y="122.8">PA4</text>
<text x="255.8" y="122.8">PB3</text>
<text x="328.1" y="124.6">PA1</text>
<text x="328.1" y="121.1">PA3</text>
<text x="370.4" y="121.1">PA2</text>
<text x="370.4" y="124.6">PA0</text>
<text x="51.2" y="128.1">PC11</text>
<text x="51.2" y="131.6">PD0</text>
<text x="93.5" y="128.1">PC12</text>
<text x="93.5" y="131.6">PD1</text>
<text x="160.5" y="126.4">PB0</text>
<text x="255.8" y="129.9">PA2</text>
<text x="255.8" y="126.4">PA10</text>
<text x="51.2" y="135.2">PD2</text>
<text x="93.5" y="135.2">PD3</text>
<text x="255.8" y="133.4">PA3</text>
<text x="328.1" y="135.2">PC3</text>
<text x="370.4" y="135.2">PC2</text>
<text x="51.2" y="138.7">PD4</text>
<text x="51.2" y="142.2">PD6</text>
<text x="93.5" y="142.2">PD7</text>
<text x="93.5" y="138.7">PD5</text>
<text x="328.1" y="138.7">PC1</text>
<text x="328.1" y="142.2">NRST</text>
<text x="370.4" y="138.7">PC0</text>
<text x="51.2" y="145.8">PB3</text>
<text x="51.2" y="149.3">PB5</text>
<text x="93.5" y="149.3">PB6_E</text>
<text x="93.5" y="145.8">PB4</text>
<text x="370.4" y="149.3">PC15</text>
<text x="51.2" y="152.8">PB7_E</text>
<text x="93.5" y="152.8">BOOT0</text>
<text x="328.1" y="152.8">PC14</text>
<text x="370.4" y="152.8">PC13</text>
<text x="51.2" y="156.3">PB8</text>
<text x="51.2" y="159.9">PE0</text>
<text x="93.5" y="156.3">PB9</text>
<text x="93.5" y="159.9">PE1</text>
<text x="165.8" y="161.6">PC1</text>
<text x="185.2" y="159.9">PC0</text>
<text x="262.8" y="158.1">PB6_E</text>
<text x="328.1" y="156.3">VBAT</text>
<text x="328.1" y="159.9">PE5</text>
<text x="370.4" y="156.3">PE6</text>
<text x="370.4" y="159.9">PE4</text>
<text x="164" y="166.9">PB9</text>
<text x="185.2" y="165.2">PB8</text>
<text x="204.6" y="166.9">PB13</text>
<text x="262.8" y="163.4">PA15</text>
<text x="328.1" y="163.4">PE3</text>
<text x="370.4" y="163.4">PE2</text>
<text x="206.4" y="172.2">NRST</text>
<text x="195.8" y="175.7">PB12</text>
<text x="218.7" y="177.5">PB14</text>
<text x="201.1" y="209.3">PB11</text>
<text x="217" y="212.8">PB15</text>
</g>
<g font-size="2.6">
<text x="262.8" y="63">SCL</text>
<text x="262.8" y="70">AREF</text>
<text x="262.8" y="66.5">SDA</text>
<text x="268.1" y="77.1">D13</text>
<text x="268.1" y="80.6">D12</text>
<text x="268.1" y="87.7">D10</text>
<text x="268.1" y="84.2">D11</text>
<text x="268.1" y="94.7">D8</text>
<text x="268.1" y="91.2">D9</text>
<text x="208.1" y="105.1">MCU</text>
<text x="268.1" y="112.4">D6</text>
<text x="268.1" y="108.8">D7</text>
<text x="171.1" y="115.9">A0</text>
<text x="171.1" y="119.4">A1</text>
<text x="268.1" y="119.4">D4</text>
<text x="268.1" y="115.9">D5</text>
<text x="171.1" y="123">A2</text>
<text x="268.1" y="123">D3</text>
<text x="171.1" y="126.5">A3</text>
<text x="171.1" y="130">A4</text>
<text x="268.1" y="130">D1</text>
<text x="268.1" y="126.5">D2</text>
<text x="273.4" y="130">TX</text>
<text x="171.1" y="133.5">A5</text>
<text x="268.1" y="133.5">D0</text>
<text x="273.4" y="133.5">RX</text>
<text x="213.4" y="167.1">SCK</text>
<text x="204.6" y="175.9">NSS</text>
<text x="227.5" y="177.6">MISO</text>
<text x="227.5" y="212.9">MOSI</text>
</g>
<g font-size="2.2">
<text x="105.8" y="105.2">Close to MCU</text>
<text x="28.2" y="108.7">Close to MCU</text>
</g>
</svg>
